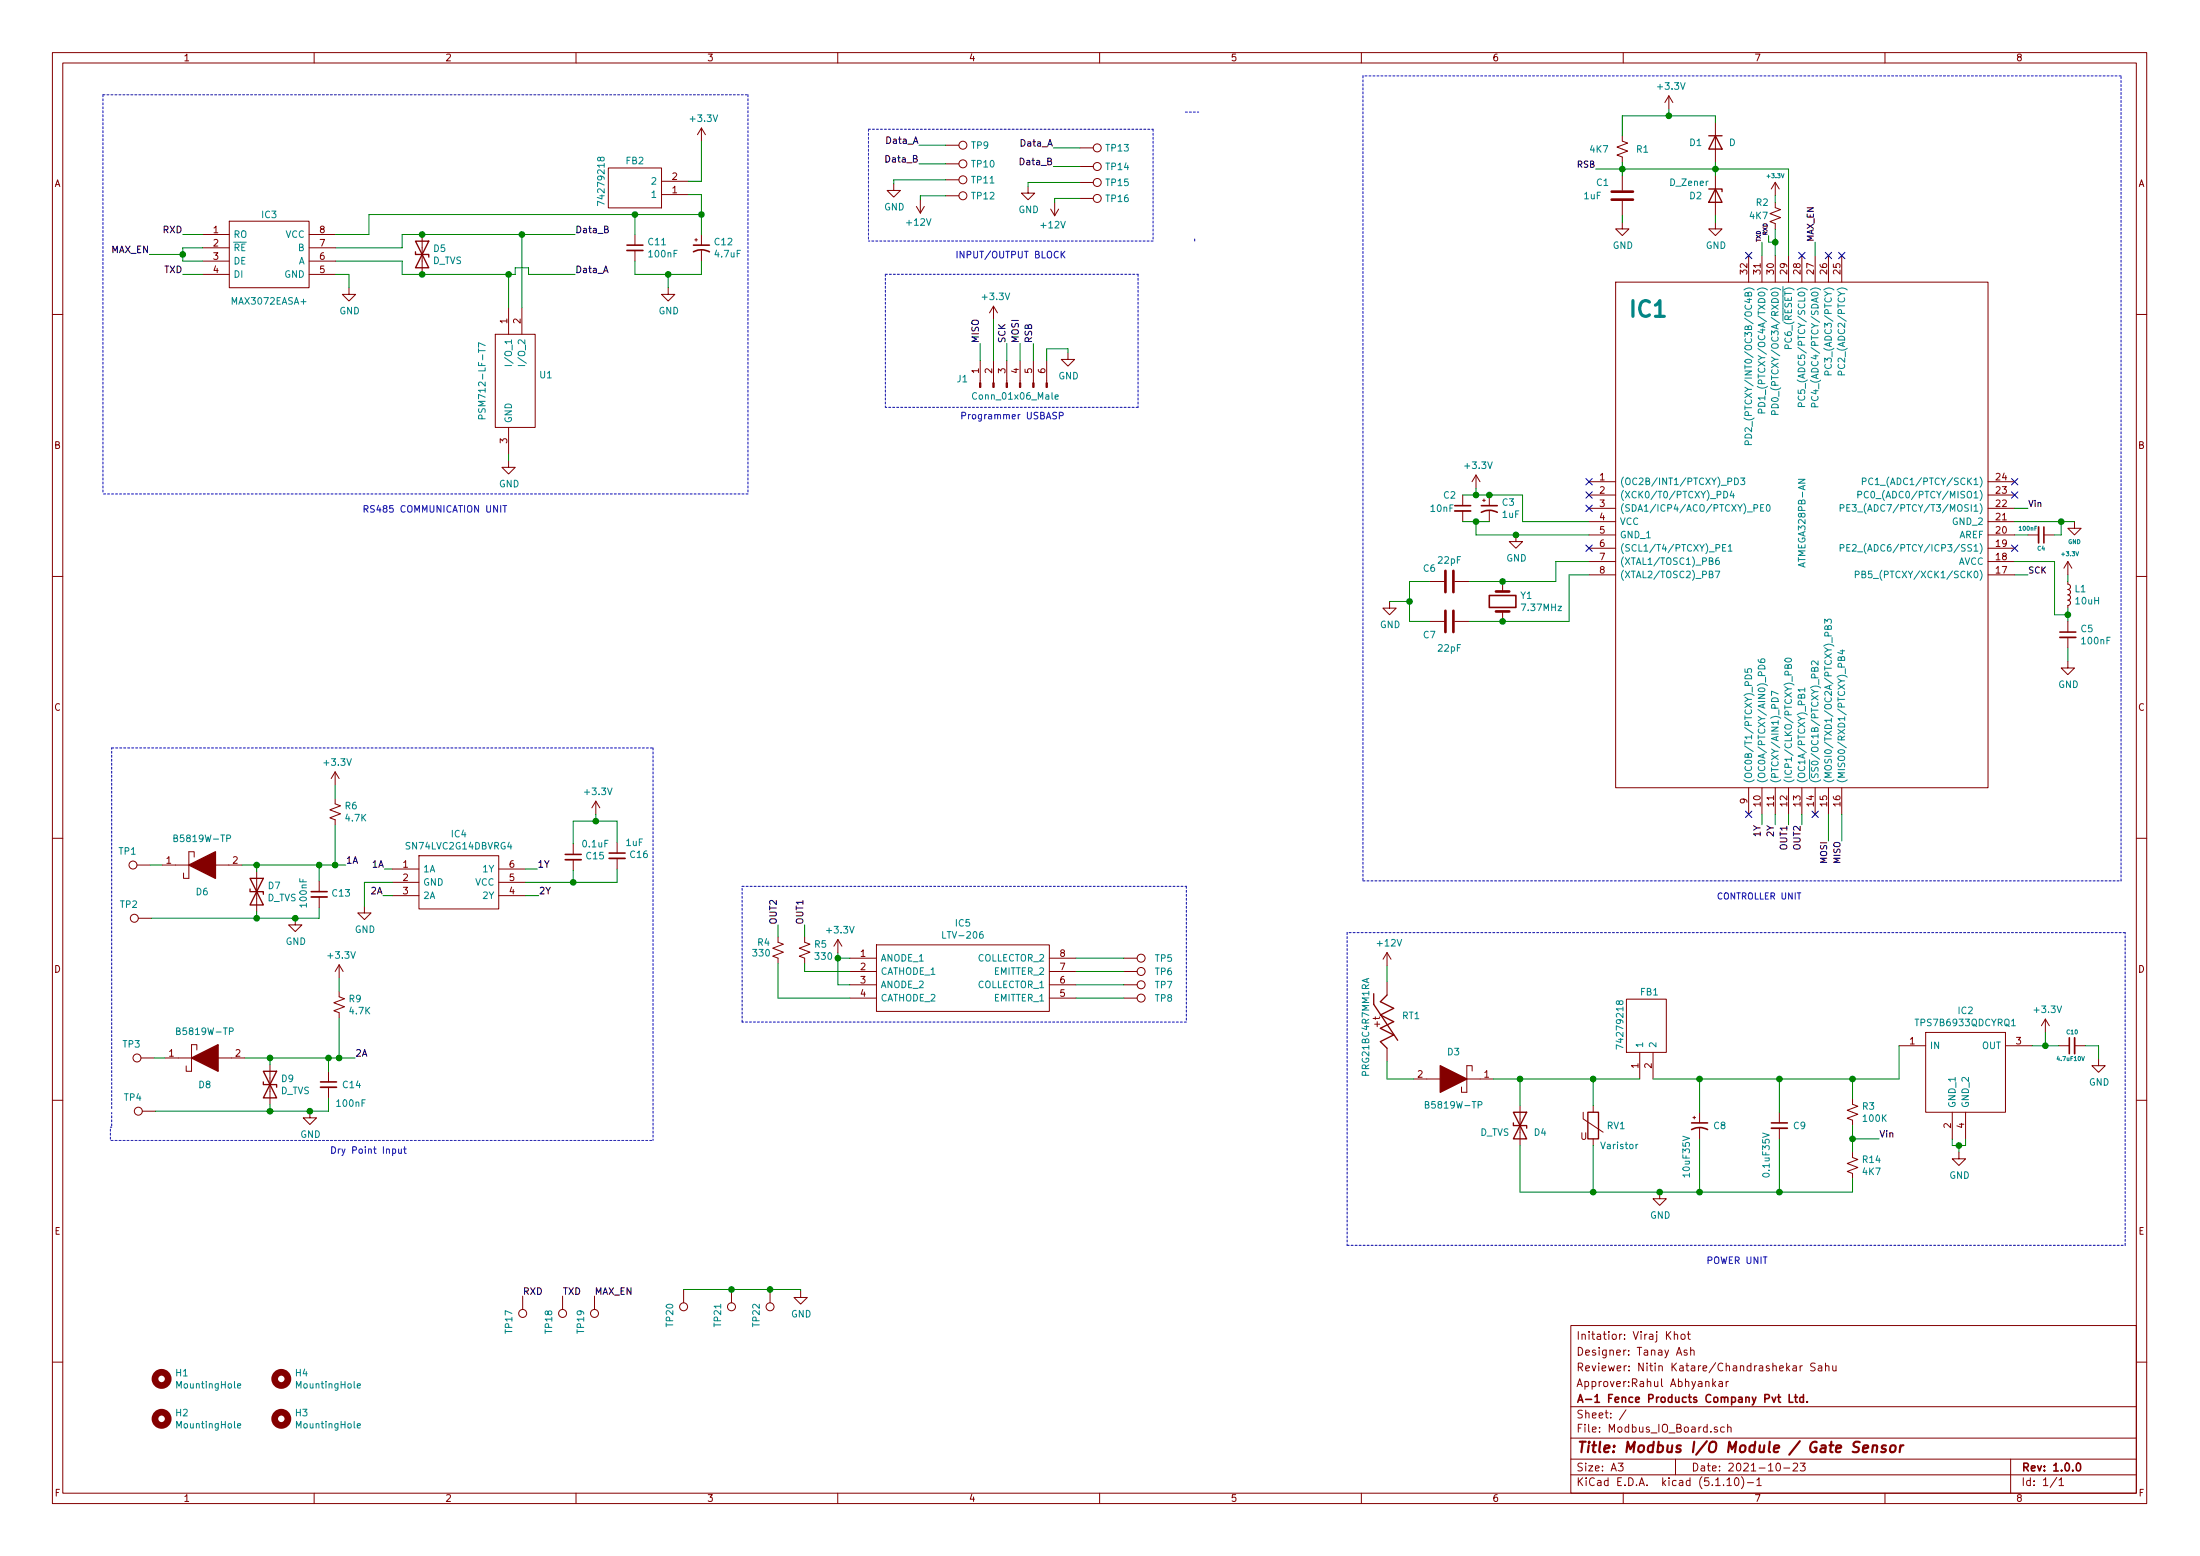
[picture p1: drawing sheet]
<svg xmlns="http://www.w3.org/2000/svg" width="420mm" height="297mm" viewBox="0 0 420 297" stroke-linecap="round" stroke-linejoin="round" font-family="sans-serif">
<g fill="none" stroke="#840000" stroke-width=".19">
<path d="M10 10h400v277h-400zM12 12h396v273.1h-396zM60 10v2M110 10v2M160 10v2M210 10v2M260 10v2M310 10v2M318.7 18.3l-.7 1.3M318.7 18.3v2.5M318.7 18.3l.8 1.3M360 10v2"/>
<path d="M116.2 32.1h10.1v7.6h-10.1zM126.3 37.1h5.1M126.3 34.6h5.1M134 24.4l-.8 1.3M134 24.4v2.6M134 24.4l.7 1.3M170.7 35.1v1.3h1.3l-1.3 1.2-1.3-1.2h1.3M175 39.4l.8 1.3M175.8 38.1v2.6M176.5 39.4l-.7 1.3M180.6 37.4h2.5M180.6 34.3h2.5"/>
<path d="M180.6 31.3h2.5M180.6 27.7h2.5M196.3 35.6v1.3h1.3l-1.3 1.2-1.2-1.2h1.2M200.7 39.9l.7 1.3M201.4 38.6v2.6M202.2 39.9l-.8 1.3M206.2 28.2h2.6M206.2 31.8h2.6M206.2 37.9h2.6M206.2 34.8h2.6M309.8 25.9v1l1 .4-2 .8 2 .7-2 .8 1 .4v1M309.8 33.5v2.8"/>
<path d="M309.8 38.4v2.8M327.6 23.4v7.6M327.6 33.5v7.7M339 38.6v1l1.1 .4-2.1 .8 2.1 .7-2.1 .8 1 .4v1M339 34.8v2.5M339 34.8l-.7 1.3M339 34.8l.8 1.3M38.7 44.8h5.1M38.7 47.3h5.1M38.7 49.8h5.1M38.7 52.4h5.1M43.8 42.2h15.2v12.7h-15.2z"/>
<path d="M59 44.8h5.1M59 47.3h5.1M59 49.8h5.1M59 52.4h5.1M66.6 54.9v1.3h1.3l-1.3 1.3-1.2-1.3h1.2M80.6 44.8v7.6M97.1 58.7v5.1M99.7 58.7v5.1M121.3 44.8v2M121.3 47.8v2M127.6 54.9v1.3h1.3l-1.3 1.3-1.3-1.3h1.3M132.7 45.8h.5"/>
<path d="M132.9 45.5v.5M134 44.8v2M134 47.8v2M189.7 58.5l-.7 1.2M189.7 58.5v2.5M189.7 58.5l.8 1.2M308.6 53.9h71.1v96.5h-71.1zM309.8 42.4v1.3h1.3l-1.3 1.3-1.2-1.3h1.2M327.6 42.4v1.3h1.3l-1.3 1.3-1.3-1.3h1.3M334 48.8v5.1M336.5 48.8v5.1M339 48.8v5.1"/>
<path d="M341.6 48.8v5.1M344.1 48.8v5.1M346.7 48.8v5.1M349.2 48.8v5.1M351.7 48.8v5.1M10 60h2M94.6 63.8h7.6v17.8h-7.6zM187.2 68.9v4.2M189.7 68.9v4.2M192.3 68.9v4.2M194.8 68.9v4.2M197.4 68.9v4.2"/>
<path d="M199.9 68.9v4.2M204 67.3v1.3h1.2l-1.2 1.3-1.3-1.3h1.3M408 60h2M97.1 87.9v1.3h1.3l-1.3 1.3-1.2-1.3h1.2M97.1 81.6v5.1M279.3 94.5v2M279.3 97.5v2.1M281.9 90.7l-.8 1.3M281.9 90.7v2.5M281.9 90.7l.8 1.3M283.2 95.5h.5M283.4 95.3v.5"/>
<path d="M284.4 94.5v2M284.4 97.5v2.1M303.5 92h5.1M303.5 94.5h5.1M303.5 97h5.1M303.5 99.6h5.1M379.7 92h5.1M379.7 94.5h5.1M379.7 97h5.1M379.7 99.6h5.1M396.2 99.6v1.2h1.3l-1.3 1.3-1.3-1.3h1.3M10 110h2"/>
<path d="M265.4 114.8v1.3h1.2l-1.2 1.3-1.3-1.3h1.3M273 111h2.8M273 118.6h2.8M277.8 111h2.8M277.8 118.6h2.8M287 111v1.9M287 116.7v1.9M289.5 102.1v1.3h1.3l-1.3 1.3-1.3-1.3h1.3M303.5 102.1h5.1M303.5 104.7h5.1M303.5 107.2h5.1M303.5 109.7h5.1"/>
<path d="M379.7 102.1h5.1M379.7 104.7h5.1M379.7 107.2h5.1M379.7 109.7h5.1M387.3 102.1h2M390.3 102.1h2.1M394.9 111v.5l.3 .1 .2 .3-.1 .5-.4 .1 .3 .2 .2 .2-.1 .5-.4 .1 .3 .2 .2 .3-.1 .4-.4 .2 .3 .1 .2 .3-.1 .4-.4 .2v.5M394.9 107.2v2.5M394.9 118.6v2.1M394.9 107.2l-.7 1.3M394.9 107.2l.8 1.3M408 110h2"/>
<path d="M394.9 126.2v1.3h1.3l-1.3 1.3-1.3-1.3h1.3M394.9 121.7v2M64 152.4v1.1l1 .3-2 .8 2 .8-2 .7 1 .4v1M64 147.4v2.5M64 147.4l-.8 1.2M64 147.4l.8 1.2M113.8 152.9l-.8 1.3M113.8 152.9v2.6M113.8 152.9l.8 1.3M334 150.4v5.1M336.5 150.4v5.1M339 150.4v5.1"/>
<path d="M341.6 150.4v5.1M344.1 150.4v5.1M346.7 150.4v5.1M349.2 150.4v5.1M351.7 150.4v5.1M10 160h2M26.2 165.1h2.5M26.4 175.3h2.6M31 165.1h5.1M37.1 163.6v-1h-1v5.1h-1v-1M41.1 165.1h5.1M49 166.4v7.6"/>
<path d="M56.4 175.3v1.3h1.3l-1.3 1.2-1.3-1.2h1.3M61 168.2v2M61 171.2v2.1M69.6 173v1.3h1.3l-1.3 1.3-1.3-1.3h1.3M74.9 165.9h5.1M74.9 168.4h5.1M74.9 171h5.1M80 163.4h15.2v10.1h-15.2zM95.2 165.9h5.1M95.2 168.4h5.1M95.2 171h5.1M109.5 161.1v2"/>
<path d="M109.5 164.1v2.1M117.9 160.8v2.1M117.9 163.9v2M148.6 178.9v1l1 .3-2 .8 2 .8-2 .7 1 .4v1M153.7 178.9v1l1 .3-2 .8 2 .8-2 .7 1 .4v1M160 179.4l-.7 1.2M160 179.4v2.5M160 179.4l.8 1.2M408 160h2M64.8 189.3v1l1 .4-2 .7 2 .8-2 .7 1 .4v1M64.8 184.2l-.8 1.3M64.8 184.2v2.5"/>
<path d="M64.8 184.2l.7 1.3M162.3 190.5h5.1M162.3 188h5.1M162.3 185.5h5.1M162.3 182.9h5.1M167.4 180.4h33v12.7h-33zM200.4 190.5h5.1M200.4 188h5.1M200.4 185.5h5.1M200.4 182.9h5.1M214.6 190.5h2.6M214.6 188h2.6"/>
<path d="M214.6 185.5h2.6M214.6 182.9h2.6M264.9 181.8v2.6M264.9 187.4v2.6M264.9 181.8l-.8 1.3M264.9 181.8l.8 1.3M310.6 190.7h7.6v10.2h-7.6zM362.7 199.6h5.1M367.8 197.1h15.2v15.2h-15.2zM383 199.6h5.1M390.6 194.5l-.7 1.3M390.6 194.5v2.6"/>
<path d="M390.6 194.5l.8 1.3M393.2 199.6h2M396.2 199.6h2M10 210h2M26.9 202h2.6M27.2 212.1h2.5M31.5 202h5.1M37.6 200.4v-1h-1v5.1h-1v-1M41.7 202h5M51.6 203.2v7.7M59.2 212.1v1.3h1.3l-1.3 1.3-1.3-1.3h1.3M62.7 204.5v2"/>
<path d="M62.7 207.6v2M264.9 200.1v2.6M270 206h5.1M280.1 206h5.1M281.2 204.5v-1.1h-1.1v5.1h-1v-1M290.3 211.1v7.6M302.4 212.3v1.3l3.8 2.5M304.3 211.1v1.2M304.3 217.4v1.3M313.2 200.9v5.1M315.7 200.9v5.1M323.3 213.3h.5"/>
<path d="M323.6 213.1v.5M324.6 212.3v2.1M324.6 215.4v2M339.8 212.3v2.1M339.8 215.4v2M353.8 209.8v1l1 .4-2 .7 2 .8-2 .8 1 .4v1M353.8 219.9v1.1l1 .3-2 .8 2 .8-2 .7 1 .4v1M372.8 212.3v5.1M374.1 219.9v1.3h1.3l-1.3 1.3-1.3-1.3h1.3M375.4 212.3v5.1M400.8 202.2v1.2h1.3l-1.3 1.3-1.3-1.3h1.3M408 210h2"/>
<path d="M317 227.6v1.2h1.2l-1.2 1.3-1.3-1.3h1.3M99.8 247.4v2.6M107.4 247.4v2.6M113.5 247.4v2.6M130.6 246.2v2.5M139.7 246.2v2.5M147.1 246.2v2.5M152.9 246.4v1.3h1.3l-1.3 1.3-1.3-1.3h1.3M300 253h108v32.1h-108zM318.5 254.8l.6 .9M319.1 254.2l-.8 .9M319.8 254.8a.37 .37 0 0 1 .6 .1v.8"/>
<path d="M319.8 254.2v1.5M320.2 258.7l.5-1.5 .5 1.5M321.1 254.8l.2-.1 .4 .1v.8l-.2 .1-.4-.1zM322.2 257.8l-.4-.1-.2 .2 .1 .3 .5 .1v.3h-.6M322.2 254.7h.6M322.5 254.2v1.3l.3 .2M322.9 257.8h.1a.37 .37 0 0 1 .5 .1v.8M322.9 257.2v1.5M10 260h2M300 278.5h108M300 274.5h108M300 268.5h108"/>
<path d="M309 279.3h1l-.5 .6 .4 .1v.7l-.2 .1-.7-.1M310.5 269.1l-1.2 2M320 278.5v3M327.1 263.2v1.5M327.3 264.1l.4 .6M327.7 263.7l-.6 .6M328 272.5a.37 .37 0 0 0-.6 .1l.1 .2 .5 .2v.1l-.2 .3-.4-.1M328.3 263.8h.6l.1 .9M329 264.1h-.6a.29 .29 0 0 0-.2 .3 .29 .29 0 0 0 .2 .3l.6-.1M329.3 272.5l-.4-.1-.3 .3 .1 .6 .2 .1 .4-.1M329.7 263.7v1M329.9 272.5h.1a.37 .37 0 0 1 .6 .1v.8"/>
<path d="M329.9 271.9v1.5M330.1 263.7l-.4 .3M339.3 279.5l.2-.2a.86 .86 0 0 1 .2 1.5 .79 .79 0 0 1-.4-1.3zM342.4 260.8h.6l.1 .9M342.5 279.5l.5-.2 .3 .2v.2l-.9 1.1h.9M343.1 261.1h-.5l-.2 .3 .2 .3 .5-.1M343.8 260.7v1M343.8 279.3h1l-.6 .6 .5 .1v.7l-.3 .1-.6-.1M344.2 260.7l-.4 .3M346.7 260.3l-.6-.1-.3 .3 .1 .3 .7 .3v.5l-.2 .1-.6-.1M347.3 260.8h.6v.9M347.9 261.1h-.5l-.2 .3 .2 .3 .5-.1"/>
<path d="M348.6 260.8h.1a.37 .37 0 0 1 .6 .1v.8M348.6 260.2v1.5M350 260.7l.1 .9 .3 .1 .2-.1M350.6 260.7v1M384 278.5v6.6M408 260h2M60 285.1v1.9M110 285.1v1.9M160 285.1v1.9M210 285.1v1.9M260 285.1v1.9M300 281.5h108"/>
<path d="M310 285.1v1.9M329.8 282.5l.5-.4v1.5M329.8 283.6h.9M331.4 282.2l.2-.1a.8 .8 0 0 1 .5 .8 .8 .8 0 0 1-.5 .7 1 1 0 0 1-.2-1.4zM332.6 281.9a1.71 1.71 0 0 1 0 2.3M333.7 283h1.2M335.5 282.5l.4-.4v1.5M335.5 283.6h.9M340.7 280.2h1.1M360 285.1v1.9M392.8 282l-1.3 2M393.2 282.5l.5-.4v1.5"/>
<path d="M393.2 283.6h.9"/>
<circle cx="183.9" cy="34.3" r=".76"/>
<circle cx="183.9" cy="37.4" r=".76"/>
<circle cx="183.9" cy="31.3" r=".76"/>
<circle cx="183.9" cy="27.7" r=".76"/>
<circle cx="209.6" cy="34.8" r=".76"/>
<circle cx="209.6" cy="31.8" r=".76"/>
<circle cx="209.6" cy="28.2" r=".76"/>
<circle cx="209.6" cy="37.9" r=".76"/>
<circle cx="25.4" cy="165.1" r=".76"/>
<circle cx="25.7" cy="175.3" r=".76"/>
<circle cx="217.9" cy="185.5" r=".76"/>
<circle cx="217.9" cy="182.9" r=".76"/>
<circle cx="217.9" cy="188" r=".76"/>
<circle cx="217.9" cy="190.5" r=".76"/>
<circle cx="26.2" cy="202" r=".76"/>
<circle cx="26.4" cy="212.1" r=".76"/>
<circle cx="99.8" cy="250.7" r=".76"/>
<circle cx="107.4" cy="250.7" r=".76"/>
<circle cx="113.5" cy="250.7" r=".76"/>
<circle cx="130.6" cy="249.5" r=".76"/>
<circle cx="139.7" cy="249.5" r=".76"/>
<circle cx="147.1" cy="249.5" r=".76"/>
</g>
<g fill="none" stroke="#840000" stroke-width=".3">
<path d="M119.7 46.8h3.1M132.4 48.1a3.2 3.2 0 0 1 3.1 0M132.4 46.8h3.1M277.8 96.5h3.1M282.9 97.8a3.2 3.2 0 0 1 3.1 0M282.9 96.5h3.1M284.4 113.7h5.1v2.3h-5.1zM390.3 100.6v3M393.4 120.7h3M59.4 170.2h3.1M107.9 163.1h3.1M116.3 162.9h3.1"/>
<path d="M395.2 198.1v3.1M61.2 206.5h3.1M323.1 215.6a3.2 3.2 0 0 1 3 0M323.1 214.4h3M338.3 214.4h3.1M339.5 266.7h.6M339.7 266.2v1.3l.4 .2M341.7 266.2v1.5h.7M342.7 266.7h.6M342.9 266.2v1.3l.4 .2M344.4 266.8l-.4-.1-.3 .3 .1 .6h.6M344.4 266.2v1.5"/>
<path d="M345.1 267.6v.1M396.6 279.5l.4-.2a.94 .94 0 0 1 0 1.5l-.4-.3-.1-.6z"/>
</g>
<path d="M355.2 275.3l-.3-.1-.7 .1a.46 .46 0 0 0-.2 .5 .46 .46 0 0 0 .3 .4l.4 .1a.48 .48 0 0 1 .3 .5 .48 .48 0 0 1-.4 .4l-.8-.1M355.8 276.6l1-.2-.1-.4h-.7l-.2 .9 .2 .3 .6-.1M357.7 276.1l.3-.2 .4 .1v1.2M357.7 275.9l-.2 1.3M360.2 276a.49 .49 0 0 0-.8 .3v.2l.5 .1 .3 .2-.4 .4-.5-.1M361.1 276.1l.1-.1a.53 .53 0 0 1 .9 .3l-.3 .7a.51 .51 0 0 1-.5 .2 .51 .51 0 0 1-.4-.4zM363 275.9l-.2 1.3M363.5 275.9l-.4 .1-.2 .3" fill="none" stroke="#840000" stroke-width=".41"/>
<path d="M119.7 47.8h3.1M277.8 97.5h3.1M389.3 100.6v3M393.4 121.7h3M59.4 171.2h3.1M107.9 164.1h3.1M116.3 163.9h3.1M396.2 198.1v3.1M61.2 207.6h3.1M338.3 215.4h3.1" fill="none" stroke="#840000" stroke-width=".33"/>
<g fill="#840000" stroke="#840000" stroke-width=".19">
<path d="M199.8 73.1h.2v.9h-.2z"/>
<path d="M197.2 73.1h.3v.9h-.3z"/>
<path d="M194.7 73.1h.2v.9h-.2z"/>
<path d="M192.2 73.1h.2v.9h-.2z"/>
<path d="M189.6 73.1h.3v.9h-.3z"/>
<path d="M187.1 73.1h.2v.9h-.2z"/>
</g>
<g fill="none" stroke="#008484" stroke-width=".19">
<path d="M114.7 30.2l.2-.2h.3l.2 .2-.1 .5h-.4l-.2-.1-.1-.5h-.4l-.1 .4 .1 .2h.4l.1-.2M115.4 38.9l-1.3-.5v.9M92 79.9v-.6l-.2-.1-.3 .1-.1 .6h1.3M92.7 66l-1.3-.6v.9M96.4 69.8h1.3M99 69.8h1.2M201.5 75.8l.6-.1v-.3h-.4l-.2 .2 .1 .6h.5M335.9 77a.68 .68 0 0 1 .7-.1 .68 .68 0 0 1 .5 .7h-1.3zM336.4 78.8l-.1-.7h-.4l-.1 .7h1.3M338.4 77.4a.68 .68 0 0 1 .8-.2 .68 .68 0 0 1 .4 .6h-1.3zM339 79.1l-.1-.7h-.4l-.2 .7h1.3M343.5 75.6a.51 .51 0 0 0 0 .6 .51 .51 0 0 0 .6 .2l.5-.2v-.6"/>
<path d="M344.1 77.6l-.1-.6-.2-.1h-.3l-.1 .7h1.3M346.1 75.7a.6 .6 0 0 0 .4 .8 .6 .6 0 0 0 .7-.6l-.1-.2M346.6 77.7v-.7h-.5l-.2 .7h1.3M349.1 71.6v-.6l-.2-.2-.3 .1-.1 .7h1.3M351.7 71.6l-.1-.6-.1-.2-.3 .1-.2 .7h1.3M329.2 93.8a.64 .64 0 0 1 .8 .6 .64 .64 0 0 1-.8 .7zM330.7 93.7l-.3 .9h.8M331 94.2v.9M331.3 91.2a.64 .64 0 0 1 .7 .7 .64 .64 0 0 1-.7 .6zM332.4 91.2h.8l-.4 .5 .3 .2 .1 .4-.2 .2-.6-.1M333.4 83a.66 .66 0 0 1 .8-.1 .66 .66 0 0 1 .3 .7h-1.3zM333.9 84.9l-.1-.7h-.4l-.2 .7h1.3"/>
<path d="M334.5 81.6v.8l-.9-.8-.4 .3 .2 .5M335 97l.6-.1v-.4l-.6-.2v1.3M336.2 96.9h.5M336.8 96.3h-.6v1.3h.6M337.4 96.5l.2-.2a.67 .67 0 0 1 .5 .7 .67 .67 0 0 1-.5 .6l-.3-.5zM343.5 91.5h1.2l-1.2 .7h1.2M351.4 97l.6-.1 .2-.1-.1-.3-.7-.2v1.3M352.7 96.9h.4M353.3 96.3h-.6v1.3h.6M353.7 96.3h.8l-.4 .5 .4 .1-.1 .6-.5 .1-.2-.1M354.8 94.4h.6l.1-.2v-.3l-.7-.1v1.3M355.7 91.9l.6-.1v-.4l-.6-.2v1.3"/>
<path d="M356.8 93.9a.6 .6 0 0 0-.8 .4 .6 .6 0 0 0 .6 .8l.2-.2M357.7 91.4a.6 .6 0 0 0-.9 .4 .6 .6 0 0 0 .6 .7l.3-.1M326.4 107.1l.6-.1 .1-.4-.7-.1v1.3h.5l.3-.3v-.2l-.3-.2M327.6 109h.8l-.5 1.3M328.2 106.5l-.3 .1a.87 .87 0 0 0 0 1.2l.4-.2v-.5l-.4-.1-.2 .2M329 104.6h.4M329.6 103.9h-.6v1.3h.6M330.1 104.3l.3-.4v1.3M330.1 105.2h.7M348.5 119v-.8l.5 .4 .1-.3 .4-.1 .3 .3-.2 .5M349.1 119.7l.2-.3 .3 .1 .2 .1v.5h-1.3l.1-.6h.2l.2 .1 .1 .5M351.4 104.6h.6l.2-.2-.1-.3-.7-.2v1.3"/>
<path d="M352.7 104.6h.4M353.3 103.9h-.6v1.3h.6M353.8 104.1l.5-.2 .2 .4-.8 .9h.8M354.3 109.7l.6-.1 .2-.1-.1-.3-.7-.2v1.3M355.6 109.6h.6v-.4l-.6-.2v1.3h.5l.2-.2v-.2l-.3-.3M333.2 127.7v.6l.7 .1-.2-.2 .1-.5h.6l.1 .2-.1 .5M333.4 129a.67 .67 0 0 1 .8-.1 .67 .67 0 0 1 .3 .7h-1.3zM335.8 125.9l.1 .3a.87 .87 0 0 0 1.2 0l-.2-.4h-.5l-.1 .4 .2 .3M336 127.1a.67 .67 0 0 1 .7-.1 .67 .67 0 0 1 .4 .7h-1.3zM339.6 132.5l-1.3-.6v.9M340.9 125.8a.74 .74 0 0 1 1.2 .3 .72 .72 0 0 1-1.2-.2zM341.5 127.2l.2-.3h.3l.1 .2v.5h-1.2l.1-.6h.4l.1 .6"/>
<path d="M344 132.8l.2-.3h.2l.3 .3v.5h-1.3l.1-.6h.5v.6M344.7 131.7h-1.3l.4 .3M344.7 131.3v.7M346.6 127.7l.2-.3h.3l.1 .2v.5h-1.3l.2-.6 .2-.1 .2 .2 .1 .5M347.2 126.2v.8l-.9-.8-.4 .2 .2 .5M349.1 121.4l-.1-.7h-.4l-.1 .7h1.3M351.5 124.2h.8M351.6 125.6l.3-.3h.2l.2 .3v.5h-1.3l.2-.6h.4v.6M351.9 124.1v.8l-.9-.4M33.2 160h.6l.1-.2-.1-.3-.6-.1v1.3h.5l.2-.2v-.3l-.3-.2M43.3 160.1l.6-.1 .1-.2v-.3l-.7-.1v1.3M33.7 196.8h.6l.1-.2-.1-.2-.6-.2v1.3h.5l.2-.1v-.3l-.3-.3"/>
<path d="M43.8 196.9l.6-.1 .2-.1-.1-.3-.7-.2v1.3M309.2 191.3l.3-.3h.2l.3 .3-.2 .4-.3 .1-.2-.2-.2-.5h-.3l-.1 .4 .1 .2h.3l.1-.2M310 200l-1.3-.5v.8M384.2 195.8h.7M272.2 210.9l.5-.1 .2-.2-.1-.2-.6-.1v1.2h.5l.2-.1v-.3l-.3-.2M282.3 210.9h.6l.1-.2v-.3l-.7-.1v1.2M312.8 218.5l-.4 .2M45.4 272.2l.6-.1-.1-.3h-.3l-.2 .1v.7h.5M45.4 264.6l.6-.1-.1-.3-.3-.1-.2 .2v.6h.5M68.2 272.2l.6-.1v-.3h-.4l-.2 .1 .1 .7h.5M68.2 264.6l.6-.1v-.3l-.4-.1-.2 .2 .1 .6h.5"/>
</g>
<g fill="#840000" stroke="#840000" stroke-width=".25">
<path d="M36.6 202l5.1-2.6v5.1z"/>
<path d="M36.1 165.1l5-2.5v5.1z"/>
<path d="M275.1 203.4l5 2.6-5 2.5z"/>
</g>
<g fill="none" stroke="#840000" stroke-width=".25">
<path d="M326.3 36.1h2.6v.5M326.3 25.9h2.6M327.6 25.9l1.3 2.6h-2.6zM327.6 36.1l1.3 2.5h-2.6zM79.3 48.1v.5h2.6v.5M79.3 46l2.6 5.1h-2.6l2.6-5.1zM47.8 169.7v.5h2.5v.5M47.8 167.7l2.5 5.1h-2.5l2.5-5.1zM262.4 189.7v2l4.5 6.9M264.9 190l-1.3 1.2 2.6 1.3-2.6 1.3 2.6 1.2-2.6 1.3 2.6 1.3-2.6 1.2 1.3 1.3M50.3 206.5v.5h2.5v.6M50.3 204.5l2.5 5.1h-2.5l2.5-5.1z"/>
<path d="M289 214.4v.5h2.6v.5M289 212.3l2.6 5.1h-2.6l2.6-5.1zM303.3 212.3h2v5.1h-2z"/>
</g>
<g fill="none" stroke="#840000" stroke-width="1.3">
<circle cx="30.9" cy="270.9" r="1.27"/>
<circle cx="30.9" cy="263.2" r="1.27"/>
<circle cx="53.7" cy="270.9" r="1.27"/>
<circle cx="53.7" cy="263.2" r="1.27"/>
</g>
<path d="M307.8 38.1h4.1M307.8 36.6h4.1M276 109v4M276 116.6v4.1M277.6 109v4M277.6 116.6v4.1M285.7 112.9h2.5M285.7 116.7h2.5" fill="none" stroke="#840000" stroke-width=".51"/>
<g fill="none" stroke="#0000c2" stroke-width=".19" stroke-dasharray=".4 .4">
<path d="M19.7 18.1v76.2M19.7 18.1h123.1M142.8 18.1v76.2M260.3 14.5v153.7M405.1 14.5h-144.8M165.9 24.7h54.3M165.9 24.7v21.3M220.2 24.7v21.3M226.4 21.4h2.5M169.1 52.4v25.4M169.1 52.4h48.2M217.3 52.4v25.4"/>
<path d="M220.2 46h-54.3M228.2 46v-.4M217.3 77.8h-48.2M142.8 94.3h-123.1M21.3 142.8h103.4M124.7 142.8v74.9M141.7 169.2h84.9M226.6 169.2v25.9M257.3 178v59.7M260.3 168.2h144.8M405.1 168.2v-153.7M405.9 178h-148.6"/>
<path d="M141.7 187.5v-18.3M141.7 195.1v-7.4M226.6 195.1h-84.9M21.1 217.5v-2.3M21.1 215.2h.2M21.3 211.6v-68.8M21.3 214.9v-2.5M124.5 217.7h-103.4M257.3 237.7h148.6M405.9 237.7v-59.7"/>
</g>
<g fill="none" stroke="#008400" stroke-width=".19">
<path d="M131.4 37.1h2.6v7.7M134 27v7.6h-2.6M175.5 27.7h5.1M175.5 31.3h5.1M180.6 34.3h-9.9v.8M180.6 37.4h-4.8v.7M201.2 31.8h5M201.2 28.2h5M206.2 34.8h-9.9v.8M206.2 37.9h-4.8v.7M304.7 32.3h36.9v16.5M309.8 31v2.5"/>
<path d="M318.7 20.8v1.3M327.6 23.4v-1.3h-17.8v3.8M327.6 31v2.5M339 37.3v1.3M28.5 48.6h6.4M34.9 44.8h3.8M34.9 52.4h3.8M38.7 47.3h-3.8v2.5h3.8M64.1 49.8h12.7v2.6h21.6v-1.3h2.5v1.3h8.9M64.1 52.4h2.5v2.5M97.1 52.4v6.3M99.7 44.8v13.9"/>
<path d="M109.8 44.8h-33v2.5h-12.7M121.3 49.8v2.6h12.7v-2.6M121.3 41v3.8M127.6 52.4v2.5M134 41h-63.5v3.8h-6.4M309.8 41.2v1.2M327.6 41.2v1.2M336.5 46.2v2.6M337.8 45v1.2h1.2M339 43.7v5.1M346.7 46.2v2.6M187.2 65.6v3.3"/>
<path d="M189.7 61v7.9M192.3 65.6v3.3M194.8 65.6v3.3M197.4 65.6v3.3M204 67.3v-.7h-4.1v2.3M97.1 86.7v1.2M279.3 99.6h5.1M279.3 94.5h11.5v5.1h12.7M281.9 99.6v2.5h21.6M281.9 93.2v1.3M384.8 97h2.5M384.8 99.6h11.4"/>
<path d="M393.6 99.6v2.5h-1.2M265.4 114.8h3.8M273 111h-3.8v7.6h3.8M303.5 109.7h-3.8v8.9h-19.1M303.5 107.2h-6.4v3.8h-16.5M384.8 109.7h2.5M384.8 107.2h7.6v10.2h2.5M384.8 102.1h2.5M394.9 109.7v1.3M394.9 116.1v2.5M394.9 123.7v2.5M64 149.9v2.5"/>
<path d="M64 157.5v7.6M113.8 155.5v1.3M336.5 155.5v1.9M339 155.5v1.9M341.6 155.5v1.9M344.1 155.5v1.9M349.2 155.5v5M351.7 155.5v5M28.7 165.1h2.3M46.2 165.1h19.8M49 165.1v1.3M49 174v1.3"/>
<path d="M61 165.1v3.1M61 173.3v2h-32M73.2 171h1.7M73.4 165.9h1.5M74.9 168.4h-5.3v4.6M100.3 171h2.6M100.3 165.9h2.3M109.5 166.2v2.2M117.9 160.8v-4h-8.4v4.3M117.9 165.9v2.5h-17.6M148.6 176.6v2.3M153.7 176.6v2.3"/>
<path d="M64.8 186.7v2.6M64.8 194.3v7.7M148.6 183.9v6.6h13.7M153.7 183.9v1.6h8.6M160 181.9v6.1h2.3M160 182.9h2.3M205.5 188h9.1M205.5 182.9h9.1M205.5 190.5h9.1M205.5 185.5h9.1M264.9 184.4v3M362.7 199.6v6.4h-47"/>
<path d="M388.1 199.6h5.1M390.6 197.1v2.5M398.2 199.6h2.6v2.6M29.5 202h2M46.7 202h21.1M51.6 202v1.2M51.6 210.9v1.2M62.7 202v2.5M62.7 209.6v2.5h-33M264.9 202.7v3.3h5.1M285.2 206h28M290.3 218.7v8.9h63.5v-2.6"/>
<path d="M290.3 206v5.1M304.3 206v5.1M304.3 218.7v8.9M324.6 206v6.3M324.6 217.4v10.2M339.8 206v6.3M339.8 217.4v10.2M353.8 206v3.8M353.8 214.9v5M353.8 217.4h5.1M372.8 217.4v1.3h2.6v-1.3M374.1 218.7v1.2"/>
<path d="M130.6 246.2h22.3v.2"/>
</g>
<g fill="none" stroke="#0000c2" stroke-width=".19">
<path d="M202.1 48.1a.6 .6 0 0 0-.8 .4 .6 .6 0 0 0 .6 .7l.2-.1M202.7 48v1.2M202.8 48.5l.6 .7M203.4 48l-.7 .7M183.7 79.4l.6-.1 .1-.2v-.3l-.7-.1v1.3M202.3 79.4l.7-.1v-.5l-.7-.1v1.3M95.6 96.5v1.3M96 96.5h.8M96.4 96.5v1.3M75 219.4l.3-.1 .3 .3-.1 .5h-.5M76.1 219.3l.1 .8 .3 .1 .2-.1M76.7 219.3v.9"/>
<path d="M77.1 219.3h.5M77.3 218.9v1.1l.3 .2"/>
</g>
<g fill="#008400" stroke="#008400" stroke-width=".25">
<circle cx="62.7" cy="202" r=".51"/>
<circle cx="281.9" cy="94.5" r=".51"/>
<circle cx="139.7" cy="246.2" r=".51"/>
<circle cx="113.8" cy="156.8" r=".51"/>
<circle cx="121.3" cy="41" r=".51"/>
<circle cx="393.6" cy="99.6" r=".51"/>
<circle cx="160" cy="182.9" r=".51"/>
<circle cx="59.2" cy="212.1" r=".51"/>
<circle cx="147.1" cy="246.2" r=".51"/>
<circle cx="64.8" cy="202" r=".51"/>
<circle cx="61" cy="165.1" r=".51"/>
<circle cx="97.1" cy="52.4" r=".51"/>
<circle cx="281.9" cy="99.6" r=".51"/>
<circle cx="99.7" cy="44.8" r=".51"/>
<circle cx="339" cy="46.2" r=".51"/>
<circle cx="127.6" cy="52.4" r=".51"/>
<circle cx="51.6" cy="202" r=".51"/>
<circle cx="80.6" cy="44.8" r=".51"/>
<circle cx="80.6" cy="52.4" r=".51"/>
<circle cx="51.6" cy="212.1" r=".51"/>
<circle cx="327.6" cy="32.3" r=".51"/>
<circle cx="309.8" cy="32.3" r=".51"/>
<circle cx="287" cy="111" r=".51"/>
<circle cx="287" cy="118.6" r=".51"/>
<circle cx="269.2" cy="114.8" r=".51"/>
<circle cx="290.3" cy="206" r=".51"/>
<circle cx="353.8" cy="217.4" r=".51"/>
<circle cx="56.4" cy="175.3" r=".51"/>
<circle cx="49" cy="165.1" r=".51"/>
<circle cx="317" cy="227.6" r=".51"/>
<circle cx="304.3" cy="227.6" r=".51"/>
<circle cx="49" cy="175.3" r=".51"/>
<circle cx="324.6" cy="227.6" r=".51"/>
<circle cx="339.8" cy="227.6" r=".51"/>
<circle cx="339.8" cy="206" r=".51"/>
<circle cx="324.6" cy="206" r=".51"/>
<circle cx="304.3" cy="206" r=".51"/>
<circle cx="64" cy="165.1" r=".51"/>
<circle cx="353.8" cy="206" r=".51"/>
<circle cx="374.1" cy="218.7" r=".51"/>
<circle cx="390.6" cy="199.6" r=".51"/>
<circle cx="134" cy="41" r=".51"/>
<circle cx="34.9" cy="48.6" r=".51"/>
<circle cx="318.7" cy="22.1" r=".51"/>
<circle cx="394.9" cy="117.4" r=".51"/>
<circle cx="109.5" cy="168.4" r=".51"/>
<circle cx="284.4" cy="94.5" r=".51"/>
<circle cx="289.5" cy="102.1" r=".51"/>
</g>
<g fill="none" stroke="#000084" stroke-width=".19">
<path d="M333.3 48.2l1.3 1.2M334.6 48.2l-1.3 1.2M343.5 48.2l1.2 1.2M344.7 48.2l-1.2 1.2M348.6 48.2l1.2 1.2M349.8 48.2l-1.2 1.2M351.1 48.2l1.2 1.2M352.3 48.2l-1.2 1.2M302.9 96.4l1.2 1.2M302.9 91.3l1.2 1.3M302.9 93.9l1.2 1.2M304.1 96.4l-1.2 1.2"/>
<path d="M304.1 91.3l-1.2 1.3M304.1 93.9l-1.2 1.2M384.1 91.3l1.3 1.3M384.1 93.9l1.3 1.2M385.4 91.3l-1.3 1.3M385.4 93.9l-1.3 1.2M302.9 104l1.2 1.3M304.1 104l-1.2 1.3M384.1 104l1.3 1.3M385.4 104l-1.3 1.3M333.3 154.8l1.3 1.3M334.6 154.8l-1.3 1.3"/>
<path d="M346 154.8l1.3 1.3M347.3 154.8l-1.3 1.3"/>
</g>
<text font-size="4.2" fill="#008484" x="311.6" y="60.5">IC1</text>
<text font-size="2.8" fill="#840000" x="301" y="277.3">Title: Modbus I/O Module / Gate Sensor</text>
<g font-size="2.1" fill="#840000">
<text x="301" y="255.8">Initatior: Viraj Khot</text>
<text x="301" y="261.8">Reviewer: Nitin Katare/Chandrashekar Sahu</text>
<text x="301" y="258.8">Designer: Tanay Ash</text>
<text x="301" y="267.8">A-1 Fence Products Company Pvt Ltd.</text>
<text x="301" y="264.8">Approver:Rahul Abhyankar</text>
<text x="301" y="273.5">File: Modbus_IO_Board.sch</text>
<text x="301" y="270.8">Sheet: /</text>
<text x="301" y="280.9">Size: A3</text>
<text x="323" y="280.9">Date: 2021-10-23</text>
<text x="386" y="280.9">Rev: 1.0.0</text>
<text x="301" y="283.7">KiCad E.D.A. kicad (5.1.10)-1</text>
<text x="386" y="283.7">Id: 1/1</text>
</g>
<g font-size="1.8" fill="#840000">
<text x="35" y="11.7">1</text>
<text x="85" y="11.7">2</text>
<text x="135" y="11.7">3</text>
<text x="185" y="11.7">4</text>
<text x="235" y="11.7">5</text>
<text x="285" y="11.7">6</text>
<text x="335" y="11.7">7</text>
<text x="385" y="11.7">8</text>
<text x="10.4" y="35.7">A</text>
<text x="128.4" y="34.4">2</text>
<text x="408.4" y="35.7">A</text>
<text x="128.4" y="36.9">1</text>
<text x="40.8" y="44.5">1</text>
<text x="40.8" y="47.1">2</text>
<text x="61.1" y="44.5">8</text>
<text x="61.1" y="47.1">7</text>
<text x="40.8" y="49.6">3</text>
<text x="40.8" y="52.1">4</text>
<text x="61.1" y="49.6">6</text>
<text x="61.1" y="52.1">5</text>
<text x="333.7" y="52.3" transform="rotate(-90 333.7 52.3)">32</text>
<text x="336.2" y="52.3" transform="rotate(-90 336.2 52.3)">31</text>
<text x="338.8" y="52.3" transform="rotate(-90 338.8 52.3)">30</text>
<text x="341.3" y="52.3" transform="rotate(-90 341.3 52.3)">29</text>
<text x="343.9" y="52.3" transform="rotate(-90 343.9 52.3)">28</text>
<text x="346.4" y="52.3" transform="rotate(-90 346.4 52.3)">27</text>
<text x="348.9" y="52.3" transform="rotate(-90 348.9 52.3)">26</text>
<text x="351.5" y="52.3" transform="rotate(-90 351.5 52.3)">25</text>
<text x="96.9" y="61.8" transform="rotate(-90 96.9 61.8)">1</text>
<text x="99.4" y="61.8" transform="rotate(-90 99.4 61.8)">2</text>
<text x="186.9" y="71.3" transform="rotate(-90 186.9 71.3)">1</text>
<text x="189.5" y="71.3" transform="rotate(-90 189.5 71.3)">2</text>
<text x="192" y="71.3" transform="rotate(-90 192 71.3)">3</text>
<text x="194.6" y="71.3" transform="rotate(-90 194.6 71.3)">4</text>
<text x="197.1" y="71.3" transform="rotate(-90 197.1 71.3)">5</text>
<text x="199.6" y="71.3" transform="rotate(-90 199.6 71.3)">6</text>
<text x="10.4" y="85.7">B</text>
<text x="96.9" y="84.6" transform="rotate(-90 96.9 84.6)">3</text>
<text x="408.4" y="85.7">B</text>
<text x="305.5" y="91.7">1</text>
<text x="305.5" y="94.2">2</text>
<text x="381.3" y="91.7">24</text>
<text x="381.3" y="94.2">23</text>
<text x="305.5" y="96.8">3</text>
<text x="305.5" y="99.3">4</text>
<text x="305.5" y="101.9">5</text>
<text x="381.3" y="96.8">22</text>
<text x="381.3" y="99.3">21</text>
<text x="381.3" y="101.9">20</text>
<text x="305.5" y="104.4">6</text>
<text x="305.5" y="106.9">7</text>
<text x="381.3" y="104.4">19</text>
<text x="381.3" y="106.9">18</text>
<text x="305.5" y="109.5">8</text>
<text x="381.3" y="109.5">17</text>
<text x="10.4" y="135.7">C</text>
<text x="408.4" y="135.7">C</text>
<text x="333.7" y="153.4" transform="rotate(-90 333.7 153.4)">9</text>
<text x="336.2" y="153.9" transform="rotate(-90 336.2 153.9)">10</text>
<text x="338.8" y="153.9" transform="rotate(-90 338.8 153.9)">11</text>
<text x="341.3" y="153.9" transform="rotate(-90 341.3 153.9)">12</text>
<text x="343.9" y="153.9" transform="rotate(-90 343.9 153.9)">13</text>
<text x="346.4" y="153.9" transform="rotate(-90 346.4 153.9)">14</text>
<text x="348.9" y="153.9" transform="rotate(-90 348.9 153.9)">15</text>
<text x="351.5" y="153.9" transform="rotate(-90 351.5 153.9)">16</text>
<text x="31.8" y="164.9">1</text>
<text x="44.5" y="164.9">2</text>
<text x="77" y="165.6">1</text>
<text x="97.3" y="165.6">6</text>
<text x="77" y="168.2">2</text>
<text x="77" y="170.7">3</text>
<text x="97.3" y="168.2">5</text>
<text x="97.3" y="170.7">4</text>
<text x="10.4" y="185.7">D</text>
<text x="164.4" y="182.7">1</text>
<text x="164.4" y="185.2">2</text>
<text x="202.5" y="182.7">8</text>
<text x="202.5" y="185.2">7</text>
<text x="408.4" y="185.7">D</text>
<text x="164.4" y="187.7">3</text>
<text x="164.4" y="190.3">4</text>
<text x="202.5" y="187.7">6</text>
<text x="202.5" y="190.3">5</text>
<text x="263.6" y="196" transform="rotate(-90 263.6 196)">+t</text>
<text x="32.3" y="201.7">1</text>
<text x="45" y="201.7">2</text>
<text x="312.9" y="203.9" transform="rotate(-90 312.9 203.9)">1</text>
<text x="315.4" y="203.9" transform="rotate(-90 315.4 203.9)">2</text>
<text x="364.7" y="199.4">1</text>
<text x="385.1" y="199.4">3</text>
<text x="270.8" y="205.7">2</text>
<text x="283.5" y="205.7">1</text>
<text x="372.6" y="215.4" transform="rotate(-90 372.6 215.4)">2</text>
<text x="375.1" y="215.4" transform="rotate(-90 375.1 215.4)">4</text>
<text x="301.9" y="217.6">U</text>
<text x="10.4" y="235.7">E</text>
<text x="408.4" y="235.7">E</text>
<text x="10.5" y="285.7">F</text>
<text x="35" y="286.7">1</text>
<text x="85" y="286.7">2</text>
<text x="135" y="286.7">3</text>
<text x="185" y="286.7">4</text>
<text x="235" y="286.7">5</text>
<text x="285" y="286.7">6</text>
<text x="335" y="286.7">7</text>
<text x="385" y="286.7">8</text>
<text x="408.5" y="285.7">F</text>
</g>
<g font-size="1.8" fill="#008484">
<text x="316.8" y="17.1">+3.3V</text>
<text x="132" y="23.3">+3.3V</text>
<text x="185.5" y="28.4">TP9</text>
<text x="211.3" y="28.9">TP13</text>
<text x="303.8" y="29.1">4K7</text>
<text x="312.6" y="29.1">R1</text>
<text x="322.7" y="27.9">D1</text>
<text x="330.2" y="27.9">D</text>
<text x="119.6" y="31.4">FB2</text>
<text x="124.6" y="35.2">2</text>
<text x="185.6" y="35">TP11</text>
<text x="185.6" y="32">TP10</text>
<text x="211.3" y="32.5">TP14</text>
<text x="211.3" y="35.5">TP15</text>
<text x="305" y="35.5">C1</text>
<text x="319" y="35.5">D_Zener</text>
<text x="50" y="41.6">IC3</text>
<text x="115.5" y="38.5" transform="rotate(-90 115.5 38.5)">74279218</text>
<text x="124.6" y="37.8">1</text>
<text x="168.9" y="40.2">GND</text>
<text x="185.6" y="38.1">TP12</text>
<text x="194.5" y="40.7">GND</text>
<text x="211.3" y="38.6">TP16</text>
<text x="302.6" y="38">1uF</text>
<text x="322.7" y="38">D2</text>
<text x="334.2" y="41.8">4K7</text>
<text x="335.4" y="39.3">R2</text>
<text x="44.6" y="45.4">RO</text>
<text x="44.6" y="47.9">RE</text>
<text x="54.5" y="45.4">VCC</text>
<text x="57" y="47.9">B</text>
<text x="123.9" y="46.8">C11</text>
<text x="136.6" y="46.8">C12</text>
<text x="173.3" y="43.1">+12V</text>
<text x="199" y="43.6">+12V</text>
<text x="308" y="47.5">GND</text>
<text x="325.8" y="47.5">GND</text>
<text x="44.6" y="50.5">DE</text>
<text x="44.6" y="53">DI</text>
<text x="54.3" y="53">GND</text>
<text x="57" y="50.5">A</text>
<text x="82.6" y="50.4">D_TVS</text>
<text x="82.9" y="48.1">D5</text>
<text x="124.1" y="49.1">100nF</text>
<text x="136.7" y="49.1">4.7uF</text>
<text x="44.5" y="58.2">MAX3072EASA+</text>
<text x="187.8" y="57.3">+3.3V</text>
<text x="64.8" y="60">GND</text>
<text x="125.8" y="60">GND</text>
<text x="97.8" y="68.9" transform="rotate(-90 97.8 68.9)">I/O_1</text>
<text x="100.3" y="68.9" transform="rotate(-90 100.3 68.9)">I/O_2</text>
<text x="342.2" y="66.1" transform="rotate(-90 342.2 66.1)">PC6_(RESET)</text>
<text x="349.8" y="70.2" transform="rotate(-90 349.8 70.2)">PC3_(ADC3/PTCY)</text>
<text x="352.4" y="70.2" transform="rotate(-90 352.4 70.2)">PC2_(ADC2/PTCY)</text>
<text x="103.1" y="72.2">U1</text>
<text x="182.8" y="73">J1</text>
<text x="186.3" y="76.3">Conn_01x06_Male</text>
<text x="202.1" y="72.4">GND</text>
<text x="337.1" y="76.5" transform="rotate(-90 337.1 76.5)">PD1_(PTCXY/OC4A/TXD0)</text>
<text x="339.7" y="76.7" transform="rotate(-90 339.7 76.7)">PD0_(PTCXY/OC3A/RXD0)</text>
<text x="344.8" y="75.3" transform="rotate(-90 344.8 75.3)">PC5_(ADC5/PTCY/SCL0)</text>
<text x="347.3" y="75.4" transform="rotate(-90 347.3 75.4)">PC4_(ADC4/PTCY/SDA0)</text>
<text x="92.7" y="78.9" transform="rotate(-90 92.7 78.9)">PSM712-LF-T7</text>
<text x="97.8" y="80.8" transform="rotate(-90 97.8 80.8)">GND</text>
<text x="334.6" y="81.3" transform="rotate(-90 334.6 81.3)">PD2_(PTCXY/INT0/OC3B/OC4B)</text>
<text x="279.9" y="89.5">+3.3V</text>
<text x="95.3" y="93">GND</text>
<text x="275.7" y="95.2">C2</text>
<text x="309.3" y="92.6">(OC2B/INT1/PTCXY)_PD3</text>
<text x="309.3" y="95.1">(XCK0/T0/PTCXY)_PD4</text>
<text x="357.3" y="95.1">PC0_(ADC0/PTCY/MISO1)</text>
<text x="358.1" y="92.6">PC1_(ADC1/PTCY/SCK1)</text>
<text x="273.3" y="97.7">10nF</text>
<text x="286.9" y="96.6">C3</text>
<text x="287" y="98.9">1uF</text>
<text x="309.3" y="97.7">(SDA1/ICP4/ACO/PTCXY)_PE0</text>
<text x="309.3" y="100.2">VCC</text>
<text x="354.8" y="97.7">PE3_(ADC7/PTCY/T3/MOSI1)</text>
<text x="373" y="100.2">GND_2</text>
<text x="274.8" y="107.6">22pF</text>
<text x="287.7" y="107.2">GND</text>
<text x="309.3" y="102.8">GND_1</text>
<text x="309.3" y="105.3">(SCL1/T4/PTCXY)_PE1</text>
<text x="309.3" y="107.8">(XTAL1/TOSC1)_PB6</text>
<text x="344.8" y="107.9" transform="rotate(-90 344.8 107.9)">ATMEGA328PB-AN</text>
<text x="355.1" y="105.3">PE2_(ADC6/PTCY/ICP3/SS1)</text>
<text x="373.9" y="107.8">AVCC</text>
<text x="374.1" y="102.8">AREF</text>
<text x="271.9" y="109.2">C6</text>
<text x="309.3" y="110.4">(XTAL2/TOSC2)_PB7</text>
<text x="357" y="110.4">PB5_(PTCXY/XCK1/SCK0)</text>
<text x="396.3" y="113.1">L1</text>
<text x="263.6" y="119.9">GND</text>
<text x="290.4" y="114.3">Y1</text>
<text x="290.9" y="116.6">7.37MHz</text>
<text x="396.5" y="115.4">10uH</text>
<text x="271.9" y="121.9">C7</text>
<text x="274.8" y="124.4">22pF</text>
<text x="397.5" y="120.7">C5</text>
<text x="397.7" y="123">100nF</text>
<text x="393.1" y="131.3">GND</text>
<text x="62.1" y="146.2">+3.3V</text>
<text x="334.6" y="149.6" transform="rotate(-90 334.6 149.6)">(OC0B/T1/PTCXY)_PD5</text>
<text x="337.1" y="149.6" transform="rotate(-90 337.1 149.6)">(OC0A/PTCXY/AIN0)_PD6</text>
<text x="339.7" y="149.6" transform="rotate(-90 339.7 149.6)">(PTCXY/AIN1)_PD7</text>
<text x="342.2" y="149.6" transform="rotate(-90 342.2 149.6)">(ICP1/CLKO/PTCXY)_PB0</text>
<text x="344.8" y="149.6" transform="rotate(-90 344.8 149.6)">(OC1A/PTCXY)_PB1</text>
<text x="347.3" y="149.6" transform="rotate(-90 347.3 149.6)">(SS0/OC1B/PTCXY)_PB2</text>
<text x="349.8" y="149.6" transform="rotate(-90 349.8 149.6)">(MOSI0/TXD1/OC2A/PTCXY)_PB3</text>
<text x="352.4" y="149.6" transform="rotate(-90 352.4 149.6)">(MISO0/RXD1/PTCXY)_PB4</text>
<text x="65.9" y="154.5">R6</text>
<text x="111.8" y="151.8">+3.3V</text>
<text x="33.8" y="160.7">B5819W-TP</text>
<text x="66.1" y="156.8">4.7K</text>
<text x="86.3" y="159.9">IC4</text>
<text x="111.4" y="161.8">0.1uF</text>
<text x="119.6" y="161.5">1uF</text>
<text x="22.7" y="163.2">TP1</text>
<text x="77.8" y="162.2">SN74LVC2G14DBVRG4</text>
<text x="80.8" y="166.5">1A</text>
<text x="92.3" y="166.5">1Y</text>
<text x="112" y="164">C15</text>
<text x="120.4" y="163.8">C16</text>
<text x="23" y="173.3">TP2</text>
<text x="37.5" y="170.9">D6</text>
<text x="51" y="172">D_TVS</text>
<text x="51.3" y="169.7">D7</text>
<text x="58.6" y="173" transform="rotate(-90 58.6 173)">100nF</text>
<text x="63.5" y="171.2">C13</text>
<text x="80.8" y="169.1">GND</text>
<text x="80.8" y="171.6">2A</text>
<text x="90.8" y="169.1">VCC</text>
<text x="92.3" y="171.6">2Y</text>
<text x="67.8" y="178.1">GND</text>
<text x="158.1" y="178.2">+3.3V</text>
<text x="180.5" y="179.2">LTV-206</text>
<text x="182.5" y="176.9">IC5</text>
<text x="54.6" y="180.4">GND</text>
<text x="62.8" y="183">+3.3V</text>
<text x="143.9" y="182.6">330</text>
<text x="144.7" y="180.6">R4</text>
<text x="155.6" y="180.9">R5</text>
<text x="155.8" y="183.2">330</text>
<text x="168.1" y="183.6">ANODE_1</text>
<text x="186.7" y="183.6">COLLECTOR_2</text>
<text x="220.6" y="183.6">TP5</text>
<text x="263.2" y="180.7">+12V</text>
<text x="66.7" y="191.3">R9</text>
<text x="168.1" y="186.1">CATHODE_1</text>
<text x="168.1" y="188.6">ANODE_2</text>
<text x="168.1" y="191.2">CATHODE_2</text>
<text x="186.7" y="188.6">COLLECTOR_1</text>
<text x="189.9" y="186.1">EMITTER_2</text>
<text x="189.9" y="191.2">EMITTER_1</text>
<text x="220.6" y="191.2">TP8</text>
<text x="220.6" y="188.7">TP7</text>
<text x="220.6" y="186.1">TP6</text>
<text x="313.3" y="190">FB1</text>
<text x="34.3" y="197.6">B5819W-TP</text>
<text x="66.9" y="193.6">4.7K</text>
<text x="267.8" y="194.5">RT1</text>
<text x="366.2" y="195.9">TPS7B6933QDCYRQ1</text>
<text x="374" y="193.6">IC2</text>
<text x="388.7" y="193.4">+3.3V</text>
<text x="23.5" y="200">TP3</text>
<text x="276.5" y="201.5">D3</text>
<text x="310" y="199.6" transform="rotate(-90 310 199.6)">74279218</text>
<text x="313.8" y="200.1" transform="rotate(-90 313.8 200.1)">1</text>
<text x="316.3" y="200.1" transform="rotate(-90 316.3 200.1)">2</text>
<text x="368.5" y="200.3">IN</text>
<text x="378.5" y="200.3">OUT</text>
<text x="38" y="207.7">D8</text>
<text x="53.6" y="208.9">D_TVS</text>
<text x="53.8" y="206.6">D9</text>
<text x="65.6" y="207.7">C14</text>
<text x="261.5" y="205.2" transform="rotate(-90 261.5 205.2)">PRG21BC4R7MM1RA</text>
<text x="399" y="207.2">GND</text>
<text x="23.7" y="210.1">TP4</text>
<text x="64.5" y="211.3">100nF</text>
<text x="272.7" y="211.6">B5819W-TP</text>
<text x="307" y="215.6">RV1</text>
<text x="327.3" y="215.6">C8</text>
<text x="342.6" y="215.6">C9</text>
<text x="355.7" y="211.8">R3</text>
<text x="355.9" y="214.2">100K</text>
<text x="373.5" y="211.6" transform="rotate(-90 373.5 211.6)">GND_1</text>
<text x="376" y="211.6" transform="rotate(-90 376 211.6)">GND_2</text>
<text x="57.4" y="217.2">GND</text>
<text x="282.7" y="216.8">D_TVS</text>
<text x="293" y="216.8">D4</text>
<text x="305.9" y="219.4">Varistor</text>
<text x="322.7" y="224.5" transform="rotate(-90 322.7 224.5)">10uF35V</text>
<text x="338" y="224.4" transform="rotate(-90 338 224.4)">0.1uF35V</text>
<text x="355.8" y="222">R14</text>
<text x="355.8" y="224.3">4K7</text>
<text x="372.3" y="225">GND</text>
<text x="315.1" y="232.6">GND</text>
<text x="151.1" y="251.5">GND</text>
<text x="97.8" y="254.5" transform="rotate(-90 97.8 254.5)">TP17</text>
<text x="105.5" y="254.5" transform="rotate(-90 105.5 254.5)">TP18</text>
<text x="111.6" y="254.5" transform="rotate(-90 111.6 254.5)">TP19</text>
<text x="128.6" y="253.2" transform="rotate(-90 128.6 253.2)">TP20</text>
<text x="137.7" y="253.2" transform="rotate(-90 137.7 253.2)">TP21</text>
<text x="145.1" y="253.2" transform="rotate(-90 145.1 253.2)">TP22</text>
<text x="33.6" y="262.7">H1</text>
<text x="56.5" y="262.7">H4</text>
<text x="34" y="265.1">MountingHole</text>
<text x="56.8" y="265.1">MountingHole</text>
<text x="33.6" y="270.4">H2</text>
<text x="34" y="272.7">MountingHole</text>
<text x="56.5" y="270.4">H3</text>
<text x="56.8" y="272.7">MountingHole</text>
</g>
<g font-size="1.8">
<text x="169.4" y="27.5">Data_A</text>
<text x="195.1" y="28">Data_A</text>
<text x="169.4" y="31">Data_B</text>
<text x="195.1" y="31.5">Data_B</text>
<text x="31.2" y="44.5">RXD</text>
<text x="109.8" y="44.5">Data_B</text>
<text x="21.2" y="48.3">MAX_EN</text>
<text x="31.4" y="52.1">TXD</text>
<text x="109.8" y="52.1">Data_A</text>
<text x="186.9" y="65.6" transform="rotate(-90 186.9 65.6)">MISO</text>
<text x="192" y="65.6" transform="rotate(-90 192 65.6)">SCK</text>
<text x="194.6" y="65.6" transform="rotate(-90 194.6 65.6)">MOSI</text>
<text x="197.1" y="65.6" transform="rotate(-90 197.1 65.6)">RSB</text>
<text x="336.2" y="159.6" transform="rotate(-90 336.2 159.6)">1Y</text>
<text x="338.8" y="159.6" transform="rotate(-90 338.8 159.6)">2Y</text>
<text x="66" y="164.9">1A</text>
<text x="71.1" y="165.6">1A</text>
<text x="102.6" y="165.6">1Y</text>
<text x="341.3" y="162.2" transform="rotate(-90 341.3 162.2)">OUT1</text>
<text x="343.9" y="162.2" transform="rotate(-90 343.9 162.2)">OUT2</text>
<text x="70.9" y="170.7">2A</text>
<text x="102.9" y="170.7">2Y</text>
<text x="148.3" y="176.6" transform="rotate(-90 148.3 176.6)">OUT2</text>
<text x="153.4" y="176.6" transform="rotate(-90 153.4 176.6)">OUT1</text>
<text x="67.8" y="201.7">2A</text>
<text x="358.9" y="217.2">Vin</text>
<text x="99.8" y="247.2">RXD</text>
<text x="107.4" y="247.2">TXD</text>
<text x="113.5" y="247.2">MAX_EN</text>
</g>
<g font-size="1.8" fill="#0000c2">
<text x="181.9" y="49.3">INPUT/OUTPUT BLOCK</text>
<text x="185" y="80">Programmer USBASP</text>
<text x="69.2" y="97.9">RS485 COMMUNICATION UNIT</text>
<text x="63" y="220.3">Dry Point Input</text>
<text x="325.9" y="241.3">POWER UNIT</text>
</g>
<g font-size="1.7">
<text x="301.2" y="32">RSB</text>
<text x="346.4" y="46.2" transform="rotate(-90 346.4 46.2)">MAX_EN</text>
<text x="387.3" y="96.8">Vin</text>
<text x="387.3" y="109.5">SCK</text>
<text x="348.9" y="164.8" transform="rotate(-90 348.9 164.8)">MOSI</text>
<text x="351.5" y="164.8" transform="rotate(-90 351.5 164.8)">MISO</text>
</g>
<text font-size="1.7" fill="#0000c2" x="328.2" y="171.7">CONTROLLER UNIT</text>
<g font-size="1.1" fill="#008484">
<text x="337.6" y="34">+3.3V</text>
<text x="385.7" y="101.3">100nF</text>
<text x="389.2" y="105.1">C4</text>
<text x="393.9" y="106.1">+3.3V</text>
<text x="395" y="103.8">GND</text>
<text x="394.8" y="197.4">C10</text>
<text x="393" y="202.5">4.7uF10V</text>
</g>
<g font-size="1.1">
<text x="336.3" y="46.2" transform="rotate(-90 336.3 46.2)">TXD</text>
<text x="337.5" y="45" transform="rotate(-90 337.5 45)">RXD</text>
</g>
</svg>
